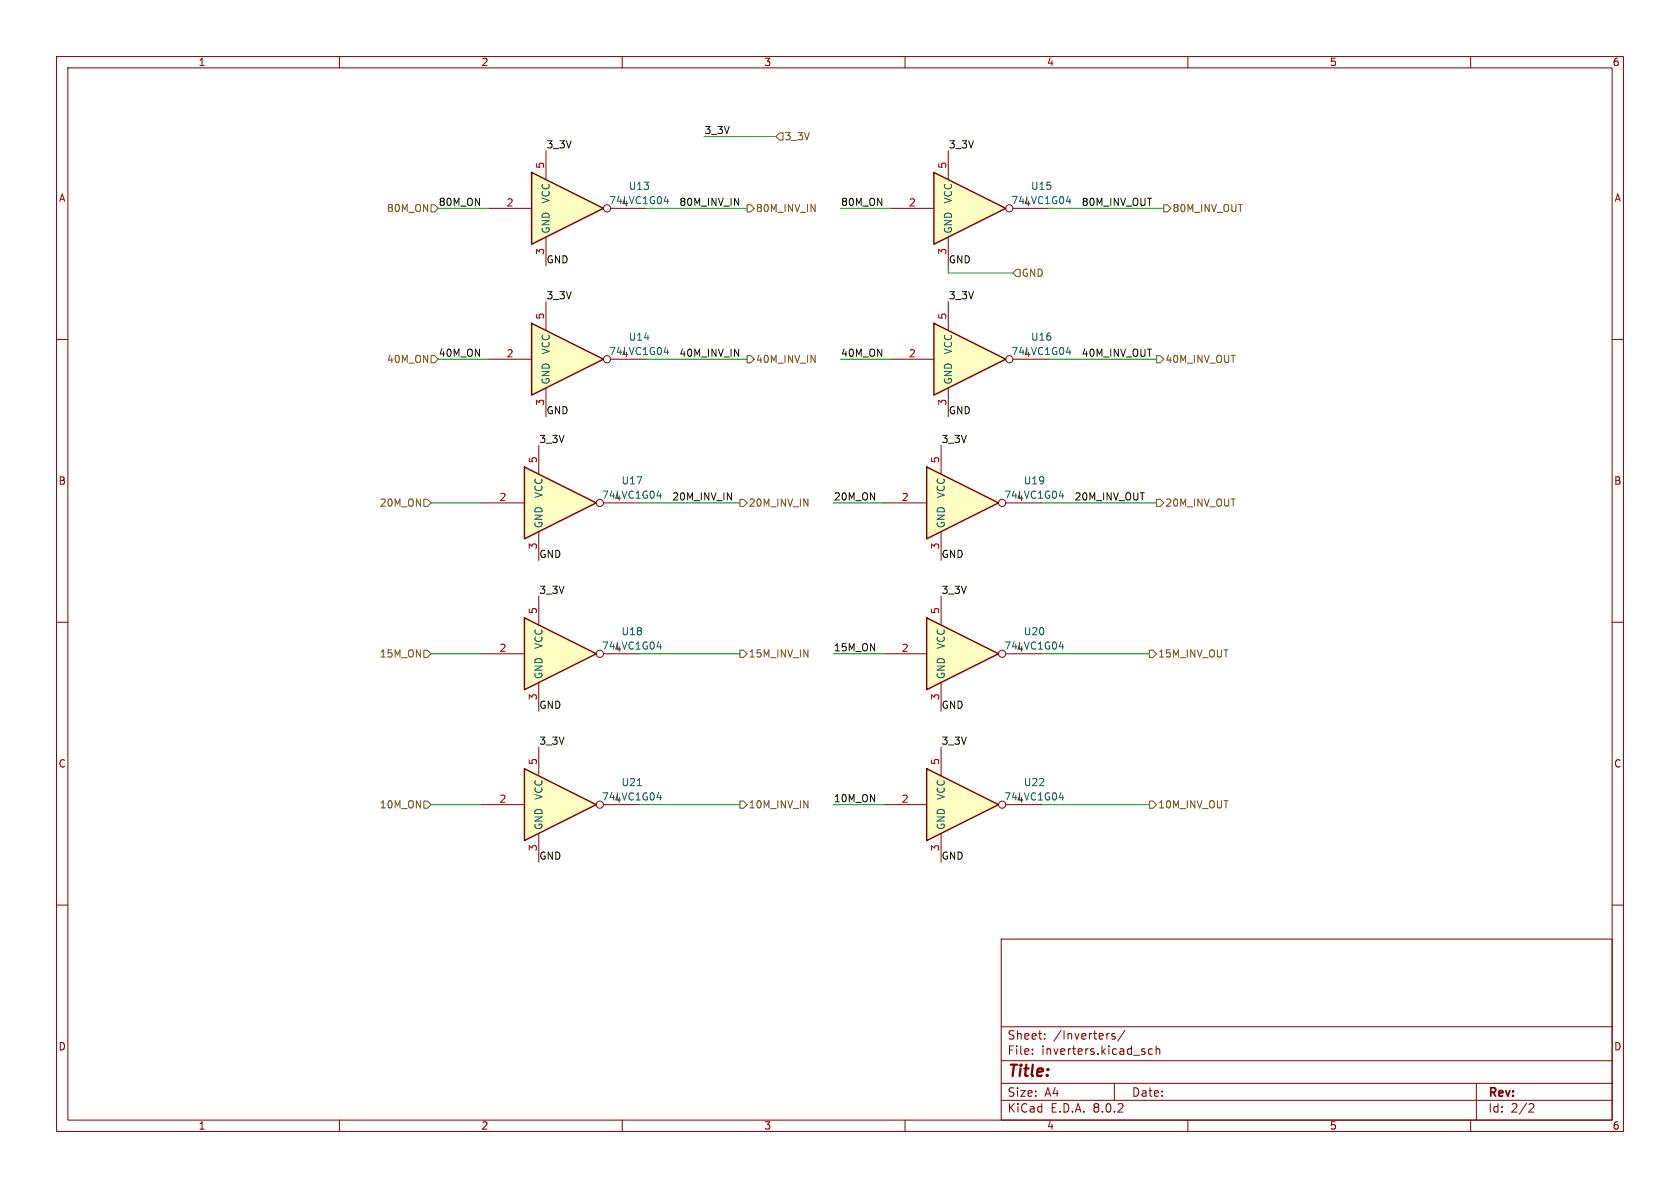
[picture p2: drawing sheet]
<svg xmlns="http://www.w3.org/2000/svg" width="297mm" height="210mm" viewBox="0 0 297 210" stroke-linecap="round" stroke-linejoin="round" font-family="sans-serif">
<g fill="none" stroke="#840000" stroke-width=".18">
<path d="M10 10h277v190h-277zM12 12h273v186h-273zM60 10v2M110 10v2M160 10v2M210 10v2M260 10v2M10 60h2M285 60h2M10 110h2M285 110h2M10 160h2"/>
<path d="M285 160h2M177 166h108v32h-108zM60 198v2M110 198v2M160 198v2M177 194.5h108M177 191.5h108M177 187.5h108M177 181.5h108M182.5 186.3v.1M182.5 185.5v.1M184.7 183.6v.1"/>
<path d="M184.7 182.8v.1M197 191.5v3M197.1 182.8l-.4-.1-.2 .2 .1 .2 .5 .2v.3h-.6M198.9 182.1l-1.3 2M203.7 185.5l-.4-.1-.3 .3v.4l.2 .2h.5M204.4 185.5l.2-.1 .4 .1v.9M204.4 184.9v1.5M210 198v2M260 198v2M261 191.5v6.5M270.5 195.1l.5 .1 .2 .3-1 1.1h1"/>
</g>
<path d="M92.7 135.9l12.7 6.3-12.7 6.4z" fill="#ffffc2"/>
<path d="M92.7 135.9l12.7 6.3-12.7 6.4z" fill="none" stroke="#840000" stroke-width=".25"/>
<g fill="none" stroke="#840000" stroke-width=".18">
<path d="M95.2 132.1v5.1M85.1 142.2h7.6M95.2 147.3v5.1M106.7 142.2h6.3"/>
<circle cx="106" cy="142.2" r=".63"/>
</g>
<path d="M112.7 138.9h.7M116.1 141h.8M116.7 140.6v.8" fill="none" stroke="#006464" stroke-width=".18"/>
<path d="M92.7 109.2l12.7 6.4-12.7 6.3z" fill="#ffffc2"/>
<path d="M92.7 109.2l12.7 6.4-12.7 6.3z" fill="none" stroke="#840000" stroke-width=".25"/>
<g fill="none" stroke="#840000" stroke-width=".18">
<path d="M85.1 115.6h7.6M95.2 105.4v5.1M106.7 115.6h6.3M95.2 120.7v5"/>
<circle cx="106" cy="115.6" r=".63"/>
</g>
<path d="M116.1 114.3h.8M116.7 113.9v.9" fill="none" stroke="#006464" stroke-width=".18"/>
<path d="M92.7 82.6l12.7 6.3-12.7 6.4z" fill="#ffffc2"/>
<path d="M92.7 82.6l12.7 6.3-12.7 6.4z" fill="none" stroke="#840000" stroke-width=".25"/>
<g fill="none" stroke="#840000" stroke-width=".18">
<path d="M95.2 78.7v5.1M85.1 88.9h7.6M95.2 94v5.1M106.7 88.9h6.3"/>
<circle cx="106" cy="88.9" r=".63"/>
</g>
<path d="M116.1 87.7h.8M116.7 87.2v.9" fill="none" stroke="#006464" stroke-width=".18"/>
<path d="M94 57.2l12.7 6.3-12.7 6.4z" fill="#ffffc2"/>
<path d="M94 57.2l12.7 6.3-12.7 6.4z" fill="none" stroke="#840000" stroke-width=".25"/>
<g fill="none" stroke="#840000" stroke-width=".18">
<path d="M96.5 53.3v5.1M86.4 63.5h7.6M96.5 68.6v5.1M107.9 63.5h6.4"/>
<circle cx="107.3" cy="63.5" r=".63"/>
</g>
<path d="M117.4 62.3h.8M118 61.8v.9" fill="none" stroke="#006464" stroke-width=".18"/>
<path d="M165.1 30.5l12.7 6.3-12.7 6.4z" fill="#ffffc2"/>
<path d="M165.1 30.5l12.7 6.3-12.7 6.4z" fill="none" stroke="#840000" stroke-width=".25"/>
<g fill="none" stroke="#840000" stroke-width=".18">
<path d="M157.5 36.8h7.6M167.6 26.7v5.1M179.1 36.8h6.3M167.6 41.9v5.1"/>
<circle cx="178.4" cy="36.8" r=".63"/>
</g>
<path d="M188.5 35.6h.8M189.1 35.2v.8" fill="none" stroke="#006464" stroke-width=".18"/>
<path d="M163.8 135.9l12.7 6.3-12.7 6.4z" fill="#ffffc2"/>
<path d="M163.8 135.9l12.7 6.3-12.7 6.4z" fill="none" stroke="#840000" stroke-width=".25"/>
<g fill="none" stroke="#840000" stroke-width=".18">
<path d="M166.4 132.1v5.1M156.2 142.2h7.6M166.4 147.3v5.1M177.8 142.2h6.3"/>
<circle cx="177.2" cy="142.2" r=".63"/>
</g>
<path d="M187.3 141h.8M187.9 140.6v.8" fill="none" stroke="#006464" stroke-width=".18"/>
<path d="M163.8 109.2l12.7 6.4-12.7 6.3z" fill="#ffffc2"/>
<path d="M163.8 109.2l12.7 6.4-12.7 6.3z" fill="none" stroke="#840000" stroke-width=".25"/>
<g fill="none" stroke="#840000" stroke-width=".18">
<path d="M156.2 115.6h7.6M166.4 105.4v5.1M177.8 115.6h6.3M166.4 120.7v5"/>
<circle cx="177.2" cy="115.6" r=".63"/>
</g>
<path d="M187.3 114.3h.8M187.9 113.9v.9" fill="none" stroke="#006464" stroke-width=".18"/>
<path d="M163.8 82.6l12.7 6.3-12.7 6.4z" fill="#ffffc2"/>
<path d="M163.8 82.6l12.7 6.3-12.7 6.4z" fill="none" stroke="#840000" stroke-width=".25"/>
<g fill="none" stroke="#840000" stroke-width=".18">
<path d="M166.4 78.7v5.1M156.2 88.9h7.6M166.4 94v5.1M177.8 88.9h6.3"/>
<circle cx="177.2" cy="88.9" r=".63"/>
</g>
<path d="M187.3 87.7h.8M187.9 87.2v.9" fill="none" stroke="#006464" stroke-width=".18"/>
<path d="M165.1 57.2l12.7 6.3-12.7 6.4z" fill="#ffffc2"/>
<path d="M165.1 57.2l12.7 6.3-12.7 6.4z" fill="none" stroke="#840000" stroke-width=".25"/>
<g fill="none" stroke="#840000" stroke-width=".18">
<path d="M167.6 53.3v5.1M157.5 63.5h7.6M167.6 68.6v5.1M179.1 63.5h6.3"/>
<circle cx="178.4" cy="63.5" r=".63"/>
</g>
<path d="M188.5 62.3h.8M189.1 61.8v.9" fill="none" stroke="#006464" stroke-width=".18"/>
<path d="M94 30.5l12.7 6.3-12.7 6.4z" fill="#ffffc2"/>
<path d="M94 30.5l12.7 6.3-12.7 6.4z" fill="none" stroke="#840000" stroke-width=".25"/>
<g fill="none" stroke="#840000" stroke-width=".18">
<path d="M86.4 36.8h7.6M96.5 26.7v5.1M107.9 36.8h6.4M96.5 41.9v5.1"/>
<circle cx="107.3" cy="36.8" r=".63"/>
</g>
<path d="M117.4 35.6h.8M118 35.2v.8" fill="none" stroke="#006464" stroke-width=".18"/>
<g fill="none" stroke="#725600" stroke-width=".18">
<path d="M76.2 36.2h.6l.7 .6-.7 .7h-.6zM132.1 36.2h.6l.6 .6-.6 .7h-.6zM137.2 24.1l.6-.6h.6v1.3h-.6zM205.7 36.2h.7l.6 .6-.6 .7h-.7zM179.7 47.6h.6v1.3h-.6l-.6-.6zM76.2 62.9h.6l.7 .6-.7 .6h-.6zM132.1 62.9h.6l.6 .6-.6 .6h-.6zM204.5 62.9h.6l.6 .6-.6 .6h-.6zM74.9 88.3h.7l.6 .6-.6 .6h-.7zM130.8 88.3h.6l.7 .6-.7 .6h-.6zM204.5 88.3h.6l.6 .6-.6 .6h-.6zM74.9 114.9h.7l.6 .7-.6 .6h-.7z"/>
<path d="M130.8 114.9h.6l.7 .7-.7 .6h-.6zM203.2 114.9h.6l.7 .7-.7 .6h-.6zM74.9 141.6h.7l.6 .6-.6 .7h-.7zM130.8 141.6h.6l.7 .6-.7 .7h-.6zM203.2 141.6h.6l.7 .6-.7 .7h-.6z"/>
</g>
<g fill="none" stroke="#009600" stroke-width=".18">
<path d="M77.5 36.8h8.9M114.3 36.8h17.8M124.5 24.1h12.7M148.6 36.8h8.9M185.4 36.8h20.3M167.6 47v1.3h11.5M77.5 63.5h8.9M114.3 63.5h17.8M148.6 63.5h8.9M185.4 63.5h19.1M76.2 88.9h8.9M113 88.9h17.8"/>
<path d="M147.3 88.9h8.9M184.1 88.9h20.4M76.2 115.6h8.9M113 115.6h17.8M147.3 115.6h8.9M184.1 115.6h19.1M76.2 142.2h8.9M113 142.2h17.8M147.3 142.2h8.9M184.1 142.2h19.1"/>
</g>
<text font-size="2.8" fill="#840000" x="178" y="190.9">Title:</text>
<g font-size="2.1" fill="#840000">
<text x="178" y="184">Sheet:</text>
<text x="186.2" y="184">/Inverters/</text>
<text x="178" y="186.7">File:</text>
<text x="184.1" y="186.7">inverters.kicad_sch</text>
<text x="178" y="196.9">KiCad</text>
<text x="178" y="194.1">Size:</text>
<text x="184.7" y="194.1">A4</text>
<text x="185.7" y="196.9">E.D.A.</text>
<text x="193.3" y="196.9">8.0.2</text>
<text x="200" y="194.1">Date:</text>
<text x="263" y="194.3">Rev:</text>
<text x="263" y="196.9">Id:</text>
<text x="267.1" y="196.9">2/2</text>
</g>
<g font-size="1.8" fill="#840000">
<text x="35" y="11.9">1</text>
<text x="85" y="11.9">2</text>
<text x="135" y="11.9">3</text>
<text x="185" y="11.9">4</text>
<text x="235" y="11.9">5</text>
<text x="285" y="11.9">6</text>
<text x="10.3" y="35.9">A</text>
<text x="285.3" y="35.9">A</text>
<text x="10.3" y="85.9">B</text>
<text x="285.3" y="85.9">B</text>
<text x="10.3" y="135.9">C</text>
<text x="285.3" y="135.9">C</text>
<text x="10.3" y="185.9">D</text>
<text x="285.3" y="185.9">D</text>
<text x="35" y="199.9">1</text>
<text x="85" y="199.9">2</text>
<text x="135" y="199.9">3</text>
<text x="185" y="199.9">4</text>
<text x="235" y="199.9">5</text>
<text x="285" y="199.9">6</text>
</g>
<g font-size="1.8" fill="#0f0f0f">
<text x="124.5" y="23.8">3_3V</text>
<text x="96.5" y="26.3">3_3V</text>
<text x="167.6" y="26.3">3_3V</text>
<text x="77.5" y="36.5">80M_ON</text>
<text x="120" y="36.5">80M_INV_IN</text>
<text x="148.6" y="36.5">80M_ON</text>
<text x="191.1" y="36.5">80M_INV_OUT</text>
<text x="96.5" y="46.6">GND</text>
<text x="167.6" y="46.6">GND</text>
<text x="96.5" y="53">3_3V</text>
<text x="167.6" y="53">3_3V</text>
<text x="77.5" y="63.2">40M_ON</text>
<text x="120" y="63.2">40M_INV_IN</text>
<text x="148.6" y="63.2">40M_ON</text>
<text x="191.1" y="63.2">40M_INV_OUT</text>
<text x="96.5" y="73.3">GND</text>
<text x="167.6" y="73.3">GND</text>
<text x="95.2" y="78.4">3_3V</text>
<text x="166.4" y="78.4">3_3V</text>
<text x="118.7" y="88.6">20M_INV_IN</text>
<text x="147.3" y="88.6">20M_ON</text>
<text x="189.9" y="88.6">20M_INV_OUT</text>
<text x="95.2" y="98.7">GND</text>
<text x="166.4" y="98.7">GND</text>
<text x="95.2" y="105.1">3_3V</text>
<text x="166.4" y="105.1">3_3V</text>
<text x="147.3" y="115.2">15M_ON</text>
<text x="95.2" y="125.4">GND</text>
<text x="166.4" y="125.4">GND</text>
<text x="95.2" y="131.7">3_3V</text>
<text x="166.4" y="131.7">3_3V</text>
<text x="147.3" y="141.9">10M_ON</text>
<text x="95.2" y="152.1">GND</text>
<text x="166.4" y="152.1">GND</text>
</g>
<g font-size="1.8" fill="#a90000">
<text x="96.3" y="29.9" transform="rotate(-90 96.3 29.9)">5</text>
<text x="167.4" y="29.9" transform="rotate(-90 167.4 29.9)">5</text>
<text x="89.5" y="36.6">2</text>
<text x="160.6" y="36.6">2</text>
<text x="96.3" y="45.2" transform="rotate(-90 96.3 45.2)">3</text>
<text x="167.4" y="45.2" transform="rotate(-90 167.4 45.2)">3</text>
<text x="96.3" y="56.6" transform="rotate(-90 96.3 56.6)">5</text>
<text x="167.4" y="56.6" transform="rotate(-90 167.4 56.6)">5</text>
<text x="89.5" y="63.2">2</text>
<text x="160.6" y="63.2">2</text>
<text x="96.3" y="71.8" transform="rotate(-90 96.3 71.8)">3</text>
<text x="167.4" y="71.8" transform="rotate(-90 167.4 71.8)">3</text>
<text x="95" y="82" transform="rotate(-90 95 82)">5</text>
<text x="166.1" y="82" transform="rotate(-90 166.1 82)">5</text>
<text x="88.2" y="88.6">2</text>
<text x="159.3" y="88.6">2</text>
<text x="95" y="97.2" transform="rotate(-90 95 97.2)">3</text>
<text x="166.1" y="97.2" transform="rotate(-90 166.1 97.2)">3</text>
<text x="95" y="108.7" transform="rotate(-90 95 108.7)">5</text>
<text x="166.1" y="108.7" transform="rotate(-90 166.1 108.7)">5</text>
<text x="88.2" y="115.3">2</text>
<text x="159.3" y="115.3">2</text>
<text x="95" y="123.9" transform="rotate(-90 95 123.9)">3</text>
<text x="166.1" y="123.9" transform="rotate(-90 166.1 123.9)">3</text>
<text x="95" y="135.3" transform="rotate(-90 95 135.3)">5</text>
<text x="166.1" y="135.3" transform="rotate(-90 166.1 135.3)">5</text>
<text x="88.2" y="142">2</text>
<text x="159.3" y="142">2</text>
<text x="95" y="150.6" transform="rotate(-90 95 150.6)">3</text>
<text x="166.1" y="150.6" transform="rotate(-90 166.1 150.6)">3</text>
</g>
<g font-size="1.8" fill="#725600">
<text x="138.6" y="25">3_3V</text>
<text x="68.3" y="37.7">80M_ON</text>
<text x="133.5" y="37.7">80M_INV_IN</text>
<text x="207.2" y="37.7">80M_INV_OUT</text>
<text x="180.5" y="49.1">GND</text>
<text x="68.3" y="64.4">40M_ON</text>
<text x="133.5" y="64.4">40M_INV_IN</text>
<text x="205.9" y="64.4">40M_INV_OUT</text>
<text x="67" y="89.8">20M_ON</text>
<text x="132.3" y="89.8">20M_INV_IN</text>
<text x="205.9" y="89.8">20M_INV_OUT</text>
<text x="67" y="116.4">15M_ON</text>
<text x="132.3" y="116.4">15M_INV_IN</text>
<text x="204.7" y="116.4">15M_INV_OUT</text>
<text x="67" y="143.1">10M_ON</text>
<text x="132.3" y="143.1">10M_INV_IN</text>
<text x="204.7" y="143.1">10M_INV_OUT</text>
</g>
<g font-size="1.8" fill="#006464">
<text x="111.1" y="33.8">U13</text>
<text x="182.2" y="33.8">U15</text>
<text x="97.4" y="41.4" transform="rotate(-90 97.4 41.4)">GND</text>
<text x="97.4" y="36.1" transform="rotate(-90 97.4 36.1)">VCC</text>
<text x="107.6" y="36.3">74LVC1G04</text>
<text x="109.8" y="36.6">4</text>
<text x="168.5" y="41.4" transform="rotate(-90 168.5 41.4)">GND</text>
<text x="168.5" y="36.1" transform="rotate(-90 168.5 36.1)">VCC</text>
<text x="178.7" y="36.3">74LVC1G04</text>
<text x="180.9" y="36.6">4</text>
<text x="97.4" y="62.8" transform="rotate(-90 97.4 62.8)">VCC</text>
<text x="107.6" y="63">74LVC1G04</text>
<text x="109.8" y="63.2">4</text>
<text x="111.1" y="60.4">U14</text>
<text x="168.5" y="62.8" transform="rotate(-90 168.5 62.8)">VCC</text>
<text x="178.7" y="63">74LVC1G04</text>
<text x="180.9" y="63.2">4</text>
<text x="182.2" y="60.4">U16</text>
<text x="97.4" y="68.1" transform="rotate(-90 97.4 68.1)">GND</text>
<text x="168.5" y="68.1" transform="rotate(-90 168.5 68.1)">GND</text>
<text x="96.1" y="88.2" transform="rotate(-90 96.1 88.2)">VCC</text>
<text x="106.3" y="88.4">74LVC1G04</text>
<text x="108.5" y="88.6">4</text>
<text x="109.8" y="85.8">U17</text>
<text x="167.2" y="88.2" transform="rotate(-90 167.2 88.2)">VCC</text>
<text x="177.4" y="88.4">74LVC1G04</text>
<text x="179.6" y="88.6">4</text>
<text x="180.9" y="85.8">U19</text>
<text x="96.1" y="93.5" transform="rotate(-90 96.1 93.5)">GND</text>
<text x="167.2" y="93.5" transform="rotate(-90 167.2 93.5)">GND</text>
<text x="109.8" y="112.5">U18</text>
<text x="180.9" y="112.5">U20</text>
<text x="96.1" y="114.8" transform="rotate(-90 96.1 114.8)">VCC</text>
<text x="106.3" y="115">74LVC1G04</text>
<text x="108.5" y="115.3">4</text>
<text x="167.2" y="114.8" transform="rotate(-90 167.2 114.8)">VCC</text>
<text x="177.4" y="115">74LVC1G04</text>
<text x="179.6" y="115.3">4</text>
<text x="96.1" y="120.1" transform="rotate(-90 96.1 120.1)">GND</text>
<text x="167.2" y="120.1" transform="rotate(-90 167.2 120.1)">GND</text>
<text x="96.1" y="141.5" transform="rotate(-90 96.1 141.5)">VCC</text>
<text x="106.3" y="141.7">74LVC1G04</text>
<text x="108.5" y="142">4</text>
<text x="109.8" y="139.2">U21</text>
<text x="167.2" y="141.5" transform="rotate(-90 167.2 141.5)">VCC</text>
<text x="177.4" y="141.7">74LVC1G04</text>
<text x="179.6" y="142">4</text>
<text x="180.9" y="139.2">U22</text>
<text x="96.1" y="146.8" transform="rotate(-90 96.1 146.8)">GND</text>
<text x="167.2" y="146.8" transform="rotate(-90 167.2 146.8)">GND</text>
</g>
</svg>
